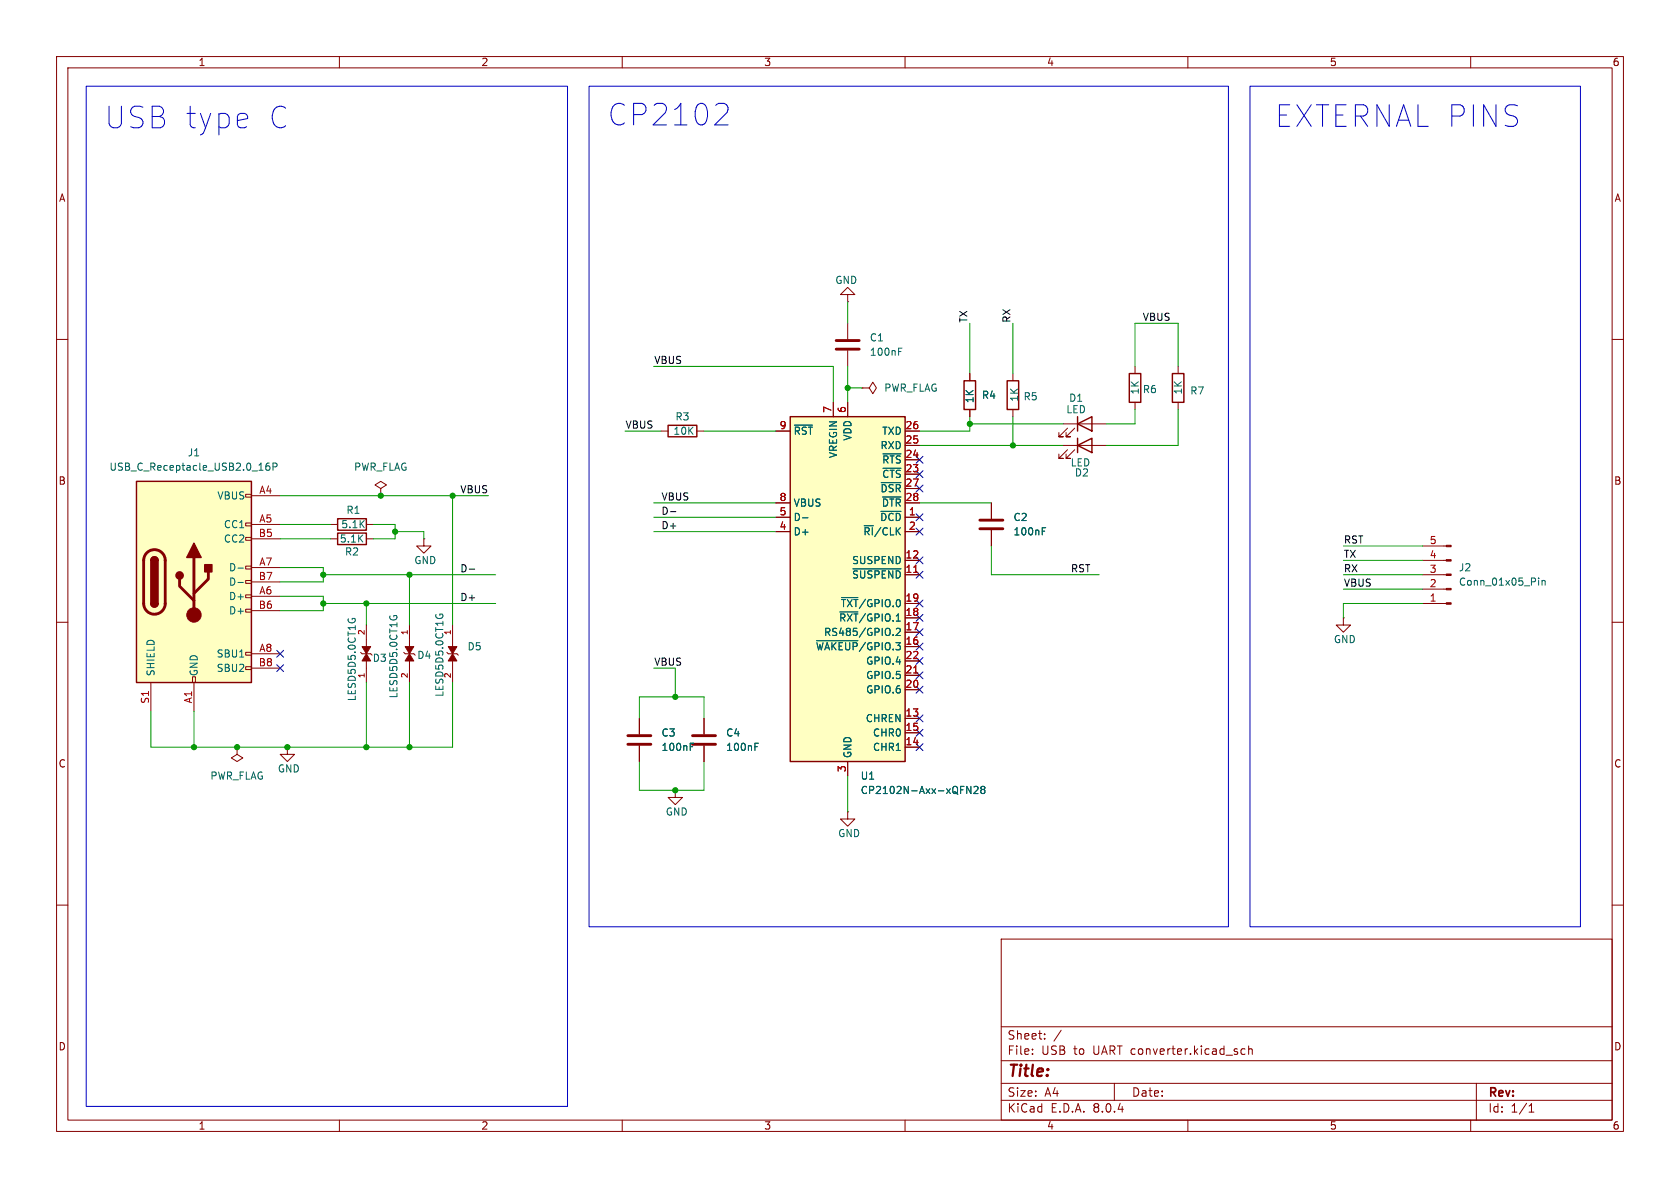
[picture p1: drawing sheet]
<svg xmlns="http://www.w3.org/2000/svg" width="297mm" height="210mm" viewBox="0 0 297 210" stroke-linecap="round" stroke-linejoin="round" font-family="sans-serif">
<g fill="none" stroke="#840000" stroke-width=".18">
<path d="M10 10h277v190h-277zM12 12h273v186h-273zM60 10v2M110 10v2M160 10v2M210 10v2M260 10v2M10 60h2M285 60h2M152.4 68.6h1.3l.6-1 .6 1-.6 1-.6-1M152.4 68.6h.1M171.4 66v1.3"/>
<path d="M171.4 72.4v1.3M179.1 66v1.3M179.1 72.4v1.3M188 78.7h7.6M188 74.9h7.6M188.7 79.5l-1.5 1.5h.8h-.8v-.7M188.7 75.7l-1.5 1.5h.8h-.8v-.7M190 79.5l-1.5 1.5h.7h-.7v-.7M190 75.7l-1.5 1.5h.7h-.7v-.7M200.7 64.8v1.2M200.7 71.1v1.3M208.3 64.8v1.2"/>
<path d="M208.3 71.1v1.3M58.4 95.3h1.3M64.8 95.3h1.2M175.3 88.9v2.8M175.3 93.7v2.8M10 110h2M71.4 115.3l.2 .3h1.6l.2 .2M72.4 110.5v3.8M72.4 116.8v3.9M237.5 109.2v1.3h1.3l-1.3 1.3-1.3-1.3h1.3M237.5 109.2h.1M285 110h2"/>
<path d="M41.9 132.1v1.3l1 .6-1 .6-1-.6 1-.6M41.9 132.1h.1M10 160h2M285 160h2M177 166h108v32h-108zM60 198v2M110 198v2M160 198v2M177 194.5h108M177 191.5h108M177 187.5h108M177 181.5h108"/>
<path d="M182.5 186.3v.1M182.5 185.5v.1M184.7 183.6v.1M184.7 182.8v.1M187.6 182.1l-1.3 2M197 191.5v3M210 198v2M220.1 185.5l-.4-.1-.3 .3v.4l.1 .2h.6M220.7 185.5l.3-.1 .3 .1 .1 .9M220.7 184.9v1.5M260 198v2M261 191.5v6.5"/>
<path d="M270.3 196.6h.9M270.3 195.5l.4-.4v1.5"/>
</g>
<g fill="#840000" stroke="#840000" stroke-width=".18">
<path d="M71.6 114.3h1.6l-.8 1.3z"/>
<path d="M72.4 115.6l.8 1.2h-1.6z"/>
</g>
<path d="M184.3 93.9h.4M184.3 93.3h.6M69 108.9l-.1 .3M69.6 109.1v-.3h.5l.1 .3" fill="none" stroke="#006464" stroke-width=".18"/>
<path d="M170.4 67.3h2.1v5.1h-2.1zM178.1 67.3h2v5.1h-2zM190.5 78.7l2.5-1.2v2.5zM190.5 74.9l2.5-1.2v2.5zM190.5 73.7v2.5M190.5 77.5v2.5M199.6 66h2.1v5.1h-2.1zM207.3 66h2v5.1h-2zM59.7 94.2h5.1v2.1h-5.1z" fill="none" stroke="#840000" stroke-width=".25"/>
<path d="M173.2 91.9h4.1M173.2 93.5h4.1" fill="none" stroke="#840000" stroke-width=".51"/>
<path d="M139.7 73.7h20.3v60.9h-20.3z" fill="#ffffc2"/>
<path d="M118.1 75.2h5.1v2h-5.1zM139.7 73.7h20.3v60.9h-20.3zM59.7 91.7h5.1v2h-5.1z" fill="none" stroke="#840000" stroke-width=".25"/>
<g fill="none" stroke="#840000" stroke-width=".18">
<path d="M149.9 52.1h1.2l-1.2-1.3-1.3 1.3h1.3v1.2M149.9 53.3h.1M149.9 57.2v2.7M116.8 76.2h1.3M123.2 76.2h1.3M137.2 76.2h2.5M147.3 71.1v2.6M149.9 62v2.8M149.9 71.1v2.6M160 78.7h2.6M160 76.2h2.6M58.4 92.7h1.3"/>
<path d="M64.8 92.7h1.2M67.3 86.4l1-.7-1-.6-1 .6 1 .7v1.2M67.3 87.6h.1M74.9 95.3v1.2h1.3l-1.3 1.3-1.2-1.3h1.2M74.9 95.3h.1M137.2 91.4h2.5M137.2 94h2.5M137.2 88.9h2.5M160 91.4h2.6M160 99.1h2.6M160 94h2.6M160 83.8h2.6"/>
<path d="M160 81.3h2.6M160 86.4h2.6M160 88.9h2.6M251.5 99.1h4.2M251.5 96.5h4.2M63.8 115.3l.2 .3h1.5M64.8 110.5v3.8M64.8 116.8v3.9M79 115.3l.2 .3h1.6l.2 .2M80 110.5v3.8M80 116.8v3.9M160 101.6h2.6"/>
<path d="M160 114.3h2.6M160 111.8h2.6M160 109.2h2.6M160 106.7h2.6M160 119.4h2.6M160 116.8h2.6M251.5 101.6h4.2M251.5 106.7h4.2M251.5 104.1h4.2M113 127v2.8M113 131.8v2.8M119.4 139.7v1.3h1.2l-1.2 1.2-1.3-1.2h1.3"/>
<path d="M119.4 139.7h.1M124.5 127v2.8M124.5 131.8v2.8M149.9 134.6v2.6M160 127h2.6M160 132.1h2.6M160 129.5h2.6M160 121.9h2.6M149.9 143.5v1.3h1.2l-1.2 1.3-1.3-1.3h1.3M149.9 143.5h.1"/>
</g>
<g fill="none" stroke="#006464" stroke-width=".18">
<path d="M140.4 75.2h3.2M158.9 62.1h.4M158.9 61.5h.6M141.9 91.5h.9M155.7 90.4h3.6M155.8 85.3h3.5M156 87.9h3.3M156.1 82.8h3.2M156.1 80.2h3.2M61.6 109.4l-.1 .3M62.3 109.6v-.3h.4l.1 .3M77.1 108.6l-.1 .3"/>
<path d="M77.8 108.8v-.2h.4l.1 .2M144.4 113.3h7.3M148.5 108.2h3.2M148.8 105.6h2.9M150.8 100.6h8.5M157.9 112.2v.1M158.4 111.2l.5-.1 .3 .3-.8 .9h.8M272 102.2v.1M272 102.6v.8M272.6 102.6v.8M272.6 102.7l.2-.1 .3 .1 .1 .7M122 132h.5"/>
<path d="M122 131.4h.6M133.5 132h.4M133.5 131.4h.6M170.9 139l.7 1.3v-1.3M172.2 139.1l.5-.1 .2 .4-.8 .9h.8M173.6 139.6l-.2-.3 .2-.3h.3l.2 .3-.2 .3M173.6 139.6l-.2 .2 .1 .4 .1 .1 .4-.1 .1-.2v-.3l-.2-.1M173.6 139.6h.3"/>
</g>
<path d="M161.5 101.2h.8M161.5 119h.8" fill="none" stroke="#a90000" stroke-width=".18"/>
<path d="M147.8 61.7h4.1M147.8 60.2h4.1M111 131.6h4.1M111 130h4.1M122.4 131.6h4.1M122.4 130h4.1" fill="none" stroke="#840000" stroke-width=".51"/>
<g fill="#840000" stroke="#840000" stroke-width=".18">
<path d="M79.2 114.3h1.6l-.8 1.3z"/>
<path d="M80 115.6l.8 1.2h-1.6z"/>
<path d="M64.8 115.6l.7 1.2h-1.5z"/>
<path d="M64 114.3h1.5l-.7 1.3z"/>
<path d="M255.7 96.4h.8v.2h-.8z"/>
<path d="M255.7 98.9h.8v.3h-.8z"/>
<path d="M255.7 101.5h.8v.2h-.8z"/>
<path d="M255.7 104h.8v.3h-.8z"/>
<path d="M255.7 106.6h.8v.2h-.8z"/>
</g>
<path d="M24.1 85.1h20.3v35.6h-20.3z" fill="#ffffc2"/>
<g fill="none" stroke="#840000" stroke-width=".18">
<path d="M137.2 76.2h2.5M147.3 71.1v2.6M149.9 71.1v2.6M160 78.7h2.6M160 76.2h2.6M171.4 66v1.3M171.4 72.4v1.3M43.4 95h1v.5h-1zM43.4 92.5h1v.5h-1zM43.4 87.4h1v.5h-1zM44.4 87.6h5.1M44.4 92.7h5.1"/>
<path d="M44.4 95.3h5.1M137.2 91.4h2.5M137.2 94h2.5M137.2 88.9h2.5M160 91.4h2.6M160 99.1h2.6M160 94h2.6M160 83.8h2.6M160 81.3h2.6M160 86.4h2.6M160 88.9h2.6M175.3 88.9v2.8"/>
<path d="M175.3 93.7v2.8M34 119.6h.5v1.1h-.5zM43.4 117.9h1v.5h-1zM43.4 115.3h1v.5h-1zM43.4 107.7h1v.5h-1zM43.4 105.2h1v.5h-1zM43.4 102.6h1v.5h-1zM43.4 100.1h1v.5h-1zM44.4 105.4h5.1M44.4 100.3h5.1M44.4 115.6h5.1M44.4 108h5.1"/>
<path d="M44.4 102.9h5.1M44.4 118.1h5.1M160 101.6h2.6M160 114.3h2.6M160 111.8h2.6M160 109.2h2.6M160 106.7h2.6M160 119.4h2.6M160 116.8h2.6M26.7 120.7v5M34.3 120.7v5M50.8 132.1v1.3h1.3l-1.3 1.2-1.3-1.2h1.3"/>
<path d="M50.8 132.1h.1M113 127v2.8M113 131.8v2.8M124.5 127v2.8M124.5 131.8v2.8M149.9 134.6v2.6M160 127h2.6M160 132.1h2.6M160 129.5h2.6M160 121.9h2.6"/>
</g>
<path d="M24.1 85.1h20.3v35.6h-20.3zM26.7 99.1a.64 .64 0 0 1 .6-.7 .64 .64 0 0 1 .6 .7M26.7 106.7a.64 .64 0 0 0 .6 .6 .64 .64 0 0 0 .6-.6" fill="none" stroke="#840000" stroke-width=".25"/>
<path d="M26 97.7a1.9 1.9 0 0 1 2-.4 1.9 1.9 0 0 1 1.2 1.8v7.6a1.91 1.91 0 0 1-1.9 1.9 1.91 1.91 0 0 1-1.9-1.9v-7.8l.2-.6zM34.3 98.6v10.1M31.7 102.4v1.2l2.6 2.6M36.8 101.1v1.3l-2.5 2.5" fill="none" stroke="#840000" stroke-width=".51"/>
<g fill="#840000" stroke="#840000" stroke-width=".25">
<path d="M26.7 106.7h1.2a.64 .64 0 0 1-.6 .6 .64 .64 0 0 1-.6-.6z"/>
<path d="M26.7 99.1h1.2v7.6h-1.2z"/>
<path d="M26.9 98.6a.64 .64 0 0 1 .6-.1 .64 .64 0 0 1 .4 .6h-1.2z"/>
<path d="M34.3 96l1.3 2.6h-2.6z"/>
<path d="M36.2 99.8h1.3v1.3h-1.3z"/>
<circle cx="31.7" cy="101.7" r=".63"/>
</g>
<circle cx="34.3" cy="108.7" r="1.27" fill="#840000" stroke="#840000" stroke-width=".18"/>
<g fill="none" stroke="#006464" stroke-width=".18">
<path d="M140.4 75.2h3.2M47.6 81.9h-.4a.86 .86 0 0 0 0 1.2l.5-.1v-.4l-.2-.3-.4 .1-.1 .2M48.3 82.5h.6l.1-.2-.1-.3-.6-.1v1.2M141.9 91.5h.9M155.7 90.4h3.6M155.8 85.3h3.5M156 87.9h3.3M156.1 82.8h3.2M156.1 80.2h3.2M184.3 93.9h.4M184.3 93.3h.6M42.1 100.4h.9"/>
<path d="M42.1 103h.9M144.4 113.3h7.3M148.5 108.2h3.2M148.8 105.6h2.9M150.8 100.6h8.5M157.9 112.2v.1M158.4 111.2l.5-.1 .3 .3-.8 .9h.8M122 132h.5M122 131.4h.6M133.5 132h.4M133.5 131.4h.6M170.9 139l.7 1.3v-1.3"/>
<path d="M172.2 139.1l.5-.1 .2 .4-.8 .9h.8M173.6 139.6l-.2-.3 .2-.3h.3l.2 .3-.2 .3M173.6 139.6l-.2 .2 .1 .4 .1 .1 .4-.1 .1-.2v-.3l-.2-.1M173.6 139.6h.3"/>
</g>
<path d="M118.5 90.4h1M83 100.6h.9" fill="none" stroke="#0f0f0f" stroke-width=".18"/>
<path d="M15.2 15.2h85.1v180.4h-85.1zM104.1 15.2h113.1v148.6h-113.1zM128 18.3a1.03 1.03 0 0 1 .5 1.6l-2.2 2.2h2.4M221 15.2h58.4v148.6h-58.4z" fill="none" stroke="#0000c2" stroke-width=".18"/>
<g fill="none" stroke="#009600" stroke-width=".18">
<path d="M149.9 53.3v3.9M171.4 57.2v8.8M179.1 57.2v8.8M110.5 76.2h6.3M115.6 64.8h31.7v6.3M124.5 76.2h12.7M149.9 64.8v6.3M149.9 68.6h2.5M162.6 78.7h25.4M171.4 73.7v2.5h-8.8M171.4 74.9h16.6M179.1 73.7v5"/>
<path d="M200.7 72.4v2.5h-5.1M200.7 64.8v-7.6h7.6v7.6M208.3 72.4v6.3h-12.7M49.5 92.7h8.9M49.5 95.3h8.9M49.5 87.6h36.9M66 92.7h3.8v2.6h-3.8M69.8 94h5.1v1.3M80 87.6v22.9M115.6 94h21.6M115.6 91.4h21.6M115.6 88.9h21.6"/>
<path d="M162.6 88.9h12.7M175.3 96.5v5.1h19M237.5 99.1h14M237.5 96.5h14M49.5 100.3h7.6v2.6h-7.6M49.5 105.4h7.6v2.6h-7.6M57.1 101.6h30.5M57.1 106.7h30.5M64.8 106.7v3.8M72.4 101.6v8.9M115.6 118.1h3.8v5.1M237.5 101.6h14"/>
<path d="M237.5 104.1h14M251.5 106.7h-14v2.5M34.3 125.7v6.4M64.8 120.7v11.4M72.4 120.7v11.4M80 120.7v11.4h-53.3v-6.4M113 127v-3.8h11.5v3.8M113 134.6v5.1h11.5v-5.1M149.9 137.2v6.3"/>
</g>
<g fill="none" stroke="#000084" stroke-width=".18">
<path d="M162 90.8l1.2 1.2M162 98.5l1.2 1.2M162 93.4l1.2 1.2M162 83.2l1.2 1.2M162 80.7l1.2 1.2M162 85.8l1.2 1.2M163.2 90.8l-1.2 1.2M163.2 98.5l-1.2 1.2M163.2 93.4l-1.2 1.2M163.2 83.2l-1.2 1.2M163.2 80.7l-1.2 1.2M163.2 85.8l-1.2 1.2"/>
<path d="M48.9 115l1.2 1.2M48.9 117.5l1.2 1.2M50.1 115l-1.2 1.2M50.1 117.5l-1.2 1.2M162 118.8l1.2 1.2M162 106.1l1.2 1.2M162 111.2l1.2 1.2M162 113.7l1.2 1.2M162 116.2l1.2 1.2M162 108.6l1.2 1.2M162 101l1.2 1.2M163.2 118.8l-1.2 1.2"/>
<path d="M163.2 106.1l-1.2 1.2M163.2 111.2l-1.2 1.2M163.2 113.7l-1.2 1.2M163.2 116.2l-1.2 1.2M163.2 108.6l-1.2 1.2M163.2 101l-1.2 1.2M162 121.3l1.2 1.2M162 128.9l1.2 1.2M162 131.5l1.2 1.2M162 126.4l1.2 1.2M163.2 121.3l-1.2 1.2M163.2 128.9l-1.2 1.2"/>
<path d="M163.2 131.5l-1.2 1.2M163.2 126.4l-1.2 1.2"/>
</g>
<path d="M161.5 101.2h.8M161.5 119h.8" fill="none" stroke="#a90000" stroke-width=".18"/>
<g fill="#009600" stroke="#009600" stroke-width=".18">
<circle cx="72.4" cy="101.6" r=".46"/>
<circle cx="64.8" cy="106.7" r=".46"/>
<circle cx="67.3" cy="87.6" r=".46"/>
<circle cx="69.8" cy="94" r=".46"/>
<circle cx="179.1" cy="78.7" r=".46"/>
<circle cx="119.4" cy="123.2" r=".46"/>
<circle cx="80" cy="87.6" r=".46"/>
<circle cx="119.4" cy="139.7" r=".46"/>
<circle cx="149.9" cy="68.6" r=".46"/>
<circle cx="41.9" cy="132.1" r=".46"/>
<circle cx="50.8" cy="132.1" r=".46"/>
<circle cx="57.1" cy="106.7" r=".46"/>
<circle cx="57.1" cy="101.6" r=".46"/>
<circle cx="34.3" cy="132.1" r=".46"/>
<circle cx="72.4" cy="132.1" r=".46"/>
<circle cx="64.8" cy="132.1" r=".46"/>
<circle cx="171.4" cy="74.9" r=".46"/>
</g>
<g font-size="5.3" fill="#0000c2">
<text x="18.5" y="23">USB type</text>
<text x="47" y="23">C</text>
<text x="107.4" y="22.5">CP2102</text>
<text x="225.4" y="22.7">EXTERNAL PINS</text>
</g>
<text font-size="2.8" fill="#840000" x="178" y="190.9">Title:</text>
<g font-size="2.1" fill="#840000">
<text x="178" y="184">Sheet:</text>
<text x="178" y="186.7">File:</text>
<text x="184.1" y="186.7">USB</text>
<text x="189.9" y="186.7">to</text>
<text x="193.4" y="186.7">UART converter.kicad_sch</text>
<text x="178" y="196.9">KiCad</text>
<text x="178" y="194.1">Size:</text>
<text x="184.7" y="194.1">A4</text>
<text x="185.7" y="196.9">E.D.A.</text>
<text x="193.3" y="196.9">8.0.4</text>
<text x="200" y="194.1">Date:</text>
<text x="263" y="194.3">Rev:</text>
<text x="263" y="196.9">Id:</text>
<text x="267.1" y="196.9">1/1</text>
</g>
<g font-size="1.8" fill="#840000">
<text x="35" y="11.9">1</text>
<text x="85" y="11.9">2</text>
<text x="135" y="11.9">3</text>
<text x="185" y="11.9">4</text>
<text x="235" y="11.9">5</text>
<text x="285" y="11.9">6</text>
<text x="10.3" y="35.9">A</text>
<text x="285.3" y="35.9">A</text>
<text x="10.3" y="85.9">B</text>
<text x="285.3" y="85.9">B</text>
<text x="10.3" y="135.9">C</text>
<text x="285.3" y="135.9">C</text>
<text x="10.3" y="185.9">D</text>
<text x="285.3" y="185.9">D</text>
<text x="35" y="199.9">1</text>
<text x="85" y="199.9">2</text>
<text x="135" y="199.9">3</text>
<text x="185" y="199.9">4</text>
<text x="235" y="199.9">5</text>
<text x="285" y="199.9">6</text>
</g>
<g font-size="1.8" fill="#006464">
<text x="147.6" y="50.4">GND</text>
<text x="153.7" y="60.6">C1</text>
<text x="153.7" y="63.1">100nF</text>
<text x="156.2" y="69.4">PWR_FLAG</text>
<text x="172.3" y="71.4" transform="rotate(-90 172.3 71.4)">1K</text>
<text x="173.5" y="70.7">R4</text>
<text x="180.2" y="71.1" transform="rotate(-90 180.2 71.1)">1K</text>
<text x="180.9" y="71">R5</text>
<text x="188.9" y="71.2">D1</text>
<text x="201.5" y="69.8" transform="rotate(-90 201.5 69.8)">1K</text>
<text x="201.9" y="69.7">R6</text>
<text x="209.1" y="69.8" transform="rotate(-90 209.1 69.8)">1K</text>
<text x="210.3" y="70">R7</text>
<text x="119" y="77.1">10K</text>
<text x="119.3" y="74.5">R3</text>
<text x="140.2" y="77.1">~{RST}</text>
<text x="150.7" y="78" transform="rotate(-90 150.7 78)">VDD</text>
<text x="155.9" y="77.1">TXD</text>
<text x="188.4" y="73.3">LED</text>
<text x="19.3" y="83.4">USB_C_Receptacle_USB2.0_16P</text>
<text x="33.1" y="80.9">J1</text>
<text x="62.5" y="83.4">PWR_FLAG</text>
<text x="148.2" y="81.1" transform="rotate(-90 148.2 81.1)">VREGIN</text>
<text x="155.6" y="79.6">RXD</text>
<text x="155.9" y="82.1">~{RTS}</text>
<text x="189.2" y="82.7">LED</text>
<text x="38.3" y="88.5">VBUS</text>
<text x="140.2" y="89.8">VBUS</text>
<text x="155.6" y="87.2">~{DSR}</text>
<text x="155.8" y="89.8">~{DTR}</text>
<text x="155.9" y="84.7">~{CTS}</text>
<text x="189.9" y="84.4">D2</text>
<text x="39.5" y="93.6">CC1</text>
<text x="60.2" y="93.6">5.1K</text>
<text x="61.1" y="91">R1</text>
<text x="140.2" y="94.8">D+</text>
<text x="140.2" y="92.3">D-</text>
<text x="152.5" y="94.8">~{RI}/CLK</text>
<text x="155.5" y="92.3">~{DCD}</text>
<text x="179.1" y="92.3">C2</text>
<text x="179.1" y="94.8">100nF</text>
<text x="39.5" y="96.1">CC2</text>
<text x="40.4" y="101.2">D-</text>
<text x="60" y="96.1">5.1K</text>
<text x="60.9" y="98.4">R2</text>
<text x="73.1" y="99.9">GND</text>
<text x="150.5" y="99.9">SUSPEND</text>
<text x="257.8" y="101.2">J2</text>
<text x="40.4" y="106.3">D+</text>
<text x="40.4" y="103.7">D-</text>
<text x="148.5" y="107.5">~{TXT}/GPIO.0</text>
<text x="150.5" y="102.5">~{SUSPEND}</text>
<text x="257.8" y="103.7">Conn_01x05_Pin</text>
<text x="40.4" y="108.8">D+</text>
<text x="145.6" y="112.6">RS485/GPIO.2</text>
<text x="148.2" y="110.1">~{RXT}/GPIO.1</text>
<text x="235.7" y="113.9">GND</text>
<text x="27.5" y="119.6" transform="rotate(-90 27.5 119.6)">SHIELD</text>
<text x="35.2" y="119.6" transform="rotate(-90 35.2 119.6)">GND</text>
<text x="38.2" y="116.4">SBU1</text>
<text x="38.2" y="119">SBU2</text>
<text x="65.8" y="117.2">D3</text>
<text x="73.7" y="116.7">D4</text>
<text x="82.6" y="115.2">D5</text>
<text x="144.1" y="115.2">~{WAKEUP}/GPIO.3</text>
<text x="153" y="117.7">GPIO.4</text>
<text x="63.1" y="124.1" transform="rotate(-90 63.1 124.1)">LESD5D5.0CT1G</text>
<text x="70.5" y="123.5" transform="rotate(-90 70.5 123.5)">LESD5D5.0CT1G</text>
<text x="78.6" y="123.3" transform="rotate(-90 78.6 123.3)">LESD5D5.0CT1G</text>
<text x="153" y="122.8">GPIO.6</text>
<text x="153" y="120.2">GPIO.5</text>
<text x="116.8" y="130.4">C3</text>
<text x="128.3" y="130.4">C4</text>
<text x="153" y="127.9">CHREN</text>
<text x="154.2" y="130.4">CHR0</text>
<text x="49" y="136.8">GND</text>
<text x="116.8" y="132.9">100nF</text>
<text x="128.3" y="132.9">100nF</text>
<text x="150.7" y="134.1" transform="rotate(-90 150.7 134.1)">GND</text>
<text x="154.2" y="132.9">CHR1</text>
<text x="37.1" y="138">PWR_FLAG</text>
<text x="152.1" y="138">U1</text>
<text x="152.1" y="140.6">CP2102N-Axx-xQFN28</text>
<text x="117.6" y="144.4">GND</text>
<text x="148.1" y="148.2">GND</text>
</g>
<g font-size="1.8" fill="#0f0f0f">
<text x="171.1" y="57.2" transform="rotate(-90 171.1 57.2)">TX</text>
<text x="178.7" y="57.2" transform="rotate(-90 178.7 57.2)">RX</text>
<text x="201.9" y="56.8">VBUS</text>
<text x="115.6" y="64.4">VBUS</text>
<text x="110.5" y="75.9">VBUS</text>
<text x="81.3" y="87.3">VBUS</text>
<text x="116.8" y="88.6">VBUS</text>
<text x="116.8" y="93.6">D+</text>
<text x="116.8" y="91.1">D-</text>
<text x="81.3" y="101.3">D-</text>
<text x="189.2" y="101.3">RST</text>
<text x="237.5" y="96.2">RST</text>
<text x="237.5" y="101.3">RX</text>
<text x="237.5" y="98.7">TX</text>
<text x="81.3" y="106.3">D+</text>
<text x="237.5" y="103.8">VBUS</text>
<text x="115.6" y="117.8">VBUS</text>
</g>
<g font-size="1.8" fill="#a90000">
<text x="137.7" y="75.9">9</text>
<text x="147.1" y="73.1" transform="rotate(-90 147.1 73.1)">7</text>
<text x="149.6" y="73.1" transform="rotate(-90 149.6 73.1)">6</text>
<text x="160" y="75.9">26</text>
<text x="160" y="83.6">23</text>
<text x="160" y="81">24</text>
<text x="160" y="78.5">25</text>
<text x="45.7" y="87.4">A4</text>
<text x="137.7" y="88.6">8</text>
<text x="160" y="86.1">27</text>
<text x="160" y="88.6">28</text>
<text x="45.6" y="95">B5</text>
<text x="45.7" y="92.5">A5</text>
<text x="137.7" y="93.7">4</text>
<text x="137.7" y="91.2">5</text>
<text x="160.6" y="91.2">1</text>
<text x="160.6" y="93.7">2</text>
<text x="45.7" y="100.1">A7</text>
<text x="160" y="101.3">11</text>
<text x="160" y="98.8">12</text>
<text x="252.7" y="101.3">3</text>
<text x="252.7" y="98.8">4</text>
<text x="252.7" y="96.3">5</text>
<text x="45.6" y="107.7">B6</text>
<text x="45.6" y="102.6">B7</text>
<text x="45.7" y="105.2">A6</text>
<text x="160" y="106.4">19</text>
<text x="252.7" y="106.4">1</text>
<text x="252.7" y="103.9">2</text>
<text x="160" y="111.5">17</text>
<text x="160" y="109">18</text>
<text x="45.6" y="117.9">B8</text>
<text x="45.7" y="115.3">A8</text>
<text x="160" y="114">16</text>
<text x="160" y="119.1">21</text>
<text x="160" y="116.6">22</text>
<text x="26.4" y="124.5" transform="rotate(-90 26.4 124.5)">S1</text>
<text x="34" y="124.4" transform="rotate(-90 34 124.4)">A1</text>
<text x="160" y="121.7">20</text>
<text x="160" y="126.7">13</text>
<text x="160" y="131.8">14</text>
<text x="160" y="129.3">15</text>
<text x="149.6" y="136.6" transform="rotate(-90 149.6 136.6)">3</text>
</g>
<g font-size="1.4" fill="#a90000">
<text x="64.5" y="112.4" transform="rotate(-90 64.5 112.4)">2</text>
<text x="72.1" y="112.4" transform="rotate(-90 72.1 112.4)">1</text>
<text x="64.5" y="120" transform="rotate(-90 64.5 120)">1</text>
<text x="72.1" y="120" transform="rotate(-90 72.1 120)">2</text>
</g>
<g font-size="1.4" fill="#006464">
<text x="79.8" y="112.4" transform="rotate(-90 79.8 112.4)">1</text>
<text x="79.8" y="120" transform="rotate(-90 79.8 120)">2</text>
</g>
</svg>
